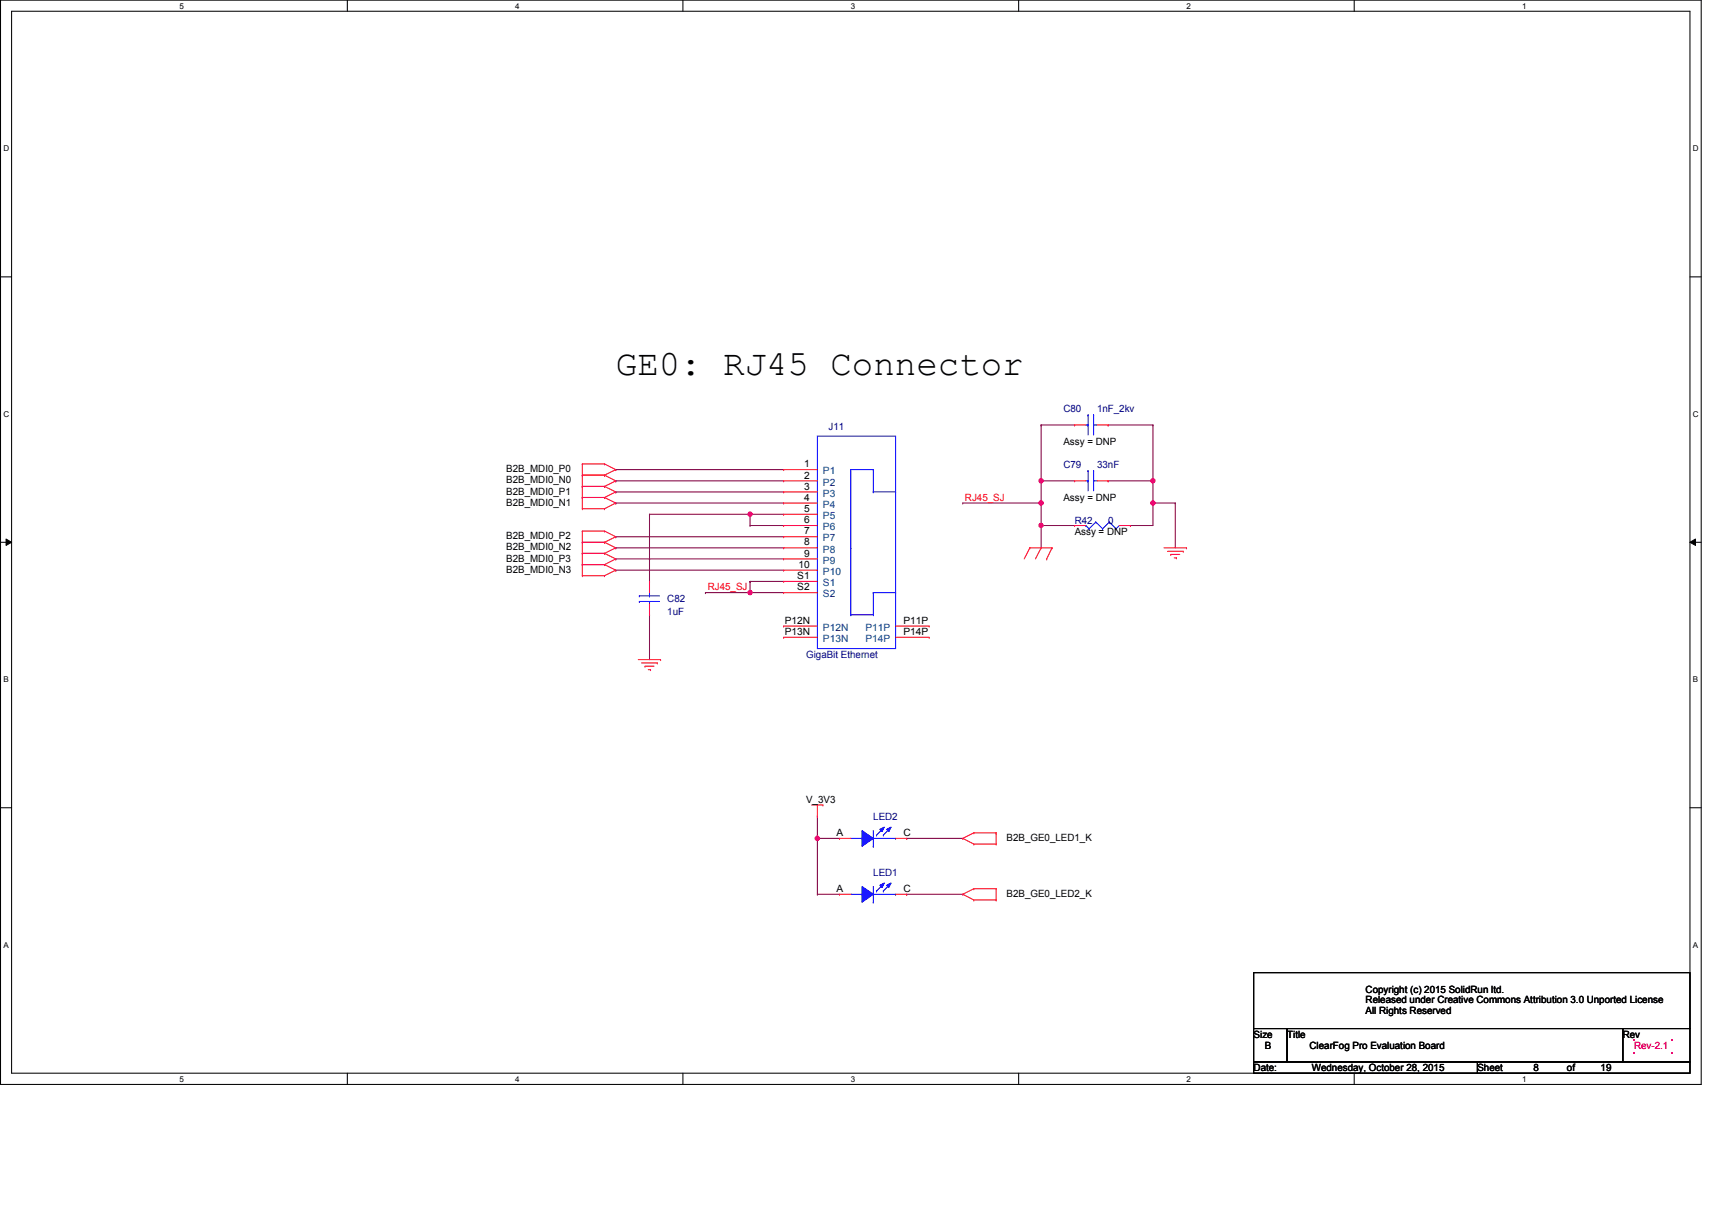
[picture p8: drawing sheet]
<svg xmlns="http://www.w3.org/2000/svg" width="420mm" height="297mm" viewBox="0 0 420 297" stroke-linecap="round" stroke-linejoin="round" font-family="sans-serif">
<path d="M.1 0h416v265.3h-416zM2.8 2.8h410.6v259.8h-410.6z" fill="none" stroke="#000" stroke-width=".25"/>
<g fill="#fff">
<path d="M43.9 .3h1.1v2.2h-1.1z"/>
<path d="M43.9 262.8h1.1v2.2h-1.1z"/>
</g>
<path d="M85 0v2.8M85 262.6v2.7" fill="none" stroke="#000" stroke-width=".25"/>
<g fill="#fff">
<path d="M126 .3h1.1v2.2h-1.1z"/>
<path d="M126 262.8h1.1v2.2h-1.1z"/>
</g>
<path d="M167 0v2.8M167 262.6v2.7" fill="none" stroke="#000" stroke-width=".25"/>
<g fill="#fff">
<path d="M208.2 .3h1.1v2.2h-1.1z"/>
<path d="M208.2 262.8h1.1v2.2h-1.1z"/>
</g>
<path d="M249.2 0v2.8M249.2 262.6v2.7" fill="none" stroke="#000" stroke-width=".25"/>
<g fill="#fff">
<path d="M290.2 .3h1.1v2.2h-1.1z"/>
<path d="M290.2 262.8h1.1v2.2h-1.1z"/>
</g>
<path d="M331.3 0v2.8M331.3 262.6v2.7" fill="none" stroke="#000" stroke-width=".25"/>
<g fill="#fff">
<path d="M372.4 .3h1.1v2.2h-1.1z"/>
<path d="M372.4 262.8h1.1v2.2h-1.1z"/>
<path d="M.8 35.2h1.4v2.2h-1.4z"/>
<path d="M414.1 35.2h1.4v2.2h-1.4z"/>
<path d="M.8 100.2h1.4v2.2h-1.4z"/>
<path d="M414.1 100.2h1.4v2.2h-1.4z"/>
</g>
<path d="M.1 67.7h2.7M413.4 67.7h2.7" fill="none" stroke="#000" stroke-width=".25"/>
<g fill="#fff">
<path d="M.8 165.1h1.4v2.2h-1.4z"/>
<path d="M414.1 165.1h1.3v2.2h-1.3z"/>
</g>
<path d="M.1 132.7h2.7M413.4 132.7h2.7" fill="none" stroke="#000" stroke-width=".25"/>
<path d="M1.5 131.9l1.3 .8-1.3 .7zM413.4 132.7l1.3-.8v1.5z" fill="#000"/>
<path d="M1.5 131.9l1.3 .8-1.3 .7zM413.4 132.7l1.3-.8v1.5z" fill="none" stroke="#000" stroke-width=".24"/>
<g fill="#fff">
<path d="M.8 230.1h1.4v2.2h-1.4z"/>
<path d="M414.1 230.1h1.3v2.2h-1.3z"/>
</g>
<path d="M.1 197.6h2.7M413.4 197.6h2.7" fill="none" stroke="#000" stroke-width=".25"/>
<path d="M150.6 120.4h.1M150.6 139.5h.1M150.6 123.1h.1M150.6 120.4h41.1M150.6 139.5h41.1M150.6 123.1h41.1M183.5 128.6h.1M183.5 125.8h.1M183.5 128.6h8.2M183.5 125.8v2.8M183.5 125.8h8.2" fill="none" stroke="#800040" stroke-width=".25"/>
<circle cx="183.5" cy="125.8" r=".52" fill="#f0f"/>
<circle cx="183.5" cy="125.8" r=".52" fill="none" stroke="#f0f" stroke-width=".25"/>
<path d="M150.6 131.3h.1M150.6 134h.1M150.6 131.3h41.1M150.6 134h41.1M183.5 142.2h.1M183.5 145h.1M183.5 142.2h8.2M183.5 145h8.2M183.5 142.2v2.8" fill="none" stroke="#800040" stroke-width=".25"/>
<circle cx="183.5" cy="145" r=".52" fill="#f0f"/>
<circle cx="183.5" cy="145" r=".52" fill="none" stroke="#f0f" stroke-width=".25"/>
<g fill="none" stroke="#800040" stroke-width=".25">
<path d="M150.6 114.9h.1M150.6 117.6h.1M150.6 114.9h41.1M150.6 117.6h41.1M254.7 117.6h.1M254.7 117.6h8.1M150.6 136.7h.1M150.6 136.7h41.1M158.9 125.8h.1M158.9 125.8h24.6M158.9 125.8v16.4M254.7 128.6h.1"/>
<path d="M254.7 128.6v5.4M158.9 150.4h.1M158.9 150.4v11"/>
</g>
<circle cx="254.6" cy="117.6" r=".54" fill="#f0f"/>
<circle cx="254.6" cy="117.6" r=".54" fill="none" stroke="#f0f" stroke-width=".25"/>
<path d="M254.7 123.1h.1M254.7 128.6h.1M254.7 123.1v5.5M254.7 128.6h8.1" fill="none" stroke="#800040" stroke-width=".25"/>
<circle cx="254.7" cy="128.5" r=".53" fill="#f0f"/>
<circle cx="254.7" cy="128.5" r=".53" fill="none" stroke="#f0f" stroke-width=".25"/>
<path d="M271.1 117.6h.1M271.1 117.6h10.9M282 123.1h.1M282 123.1v5.5" fill="none" stroke="#800040" stroke-width=".25"/>
<circle cx="282" cy="123" r=".53" fill="#f0f"/>
<circle cx="282" cy="123" r=".53" fill="none" stroke="#f0f" stroke-width=".25"/>
<path d="M254.7 117.6h.1M254.7 117.6v5.5M276.5 128.6h.1M276.5 128.6h5.5" fill="none" stroke="#800040" stroke-width=".25"/>
<circle cx="254.6" cy="123" r=".54" fill="#f0f"/>
<circle cx="254.6" cy="123" r=".54" fill="none" stroke="#f0f" stroke-width=".25"/>
<g fill="none" stroke="#800040" stroke-width=".25">
<path d="M254.7 104h.1M254.7 104h8.1M254.7 104v13.6M271.1 104h.1M271.1 104h10.9M282 117.6h.1M282 104h.1M282 104v19.1M235.5 123.1h.1M235.5 123.1h19.2M282 123.1h.1M282 123.1h5.5"/>
<path d="M287.5 123.1h.1M287.5 123.1v10.9M172.6 145h.1M172.6 145h10.9"/>
</g>
<circle cx="282" cy="117.6" r=".53" fill="#f0f"/>
<circle cx="282" cy="117.6" r=".53" fill="none" stroke="#f0f" stroke-width=".25"/>
<path d="M199.9 199.7v19.1M199.9 205.1h.1M199.9 218.8h.1M199.9 205.1h5.5M199.9 218.8h5.5M221.8 205.1h.1M221.8 218.8h.1M221.8 205.1h13.7M221.8 218.8h13.7" fill="none" stroke="#800040" stroke-width=".25"/>
<circle cx="199.9" cy="205.1" r=".54" fill="#f0f"/>
<circle cx="199.9" cy="205.1" r=".54" fill="none" stroke="#f0f" stroke-width=".25"/>
<g fill="none" stroke="#f00" stroke-width=".25">
<path d="M142.5 116.2h.1M142.5 113.5h.1M142.5 119h.1M142.5 113.5h5.4M142.5 116.2h5.4M142.5 113.5v11M142.5 119h5.4M147.9 113.5h.1M147.9 116.2h.1M147.9 119h.1M147.9 113.5l2.7 1.4M147.9 116.2l2.7 1.4"/>
<path d="M147.9 119l2.7 1.4M150.6 114.9h.1M150.6 117.6h.1M150.6 114.9l-2.7 1.3M150.6 117.6l-2.7 1.4M142.5 124.5h.1M142.5 121.7h.1M142.5 135.4h.1M142.5 132.7h.1M142.5 129.9h.1M142.5 138.1h.1M142.5 129.9v10.9"/>
<path d="M142.5 121.7h5.4M142.5 124.5h5.4M142.5 132.7h5.4M142.5 135.4h5.4M142.5 129.9h5.4M142.5 138.1h5.4M147.9 121.7h.1M147.9 124.5h.1M147.9 132.7h.1M147.9 135.4h.1M147.9 129.9h.1M147.9 138.1h.1"/>
<path d="M147.9 121.7l2.7 1.4M147.9 132.7l2.7 1.3M147.9 129.9l2.7 1.4M147.9 138.1l2.7 1.4M147.9 135.4l2.7 1.3M150.6 123.1h.1M150.6 120.4h.1M150.6 134h.1M150.6 131.3h.1M150.6 139.5h.1M150.6 136.7h.1M150.6 123.1l-2.7 1.4"/>
<path d="M150.6 120.4l-2.7 1.3M150.6 134l-2.7 1.4M150.6 131.3l-2.7 1.4M150.6 139.5l-2.7 1.3M150.6 136.7l-2.7 1.4M251.9 134h.1M251.9 134h5.4M251.9 134l-1.4 2.7M254.7 134h.1M254.7 134l-1.4 2.7M256 136.7h.1M257.3 134h.1"/>
<path d="M257.3 134l-1.3 2.7M284.7 134h5.5M285.6 134.9h3.8M286.4 135.6h.1M286.4 135.6h2.2M287.2 136.5h.6M287.8 136.5h.1M289.4 134.9h.1M290.2 134h.1M142.5 140.8h.1M142.5 140.8h5.4M147.9 140.8h.1"/>
<path d="M156.1 161.4h5.5M156.9 162.2h3.9M157.8 163h.1M157.8 163h2.2M158.6 163.8h.5M159.1 163.8h.1M160.8 162.2h.1M161.6 161.4h.1M198.5 196.9h2.8M199.9 199.7h.1M199.9 196.9v2.8M201.3 196.9h.1"/>
<path d="M235.5 205.1h.1M235.5 218.8h.1M235.5 205.1l2.7 1.4M235.5 218.8l2.7 1.4M238.2 203.8h.1M238.2 206.5h.1M238.2 217.4h.1M238.2 203.8h5.5M238.2 203.8l-2.7 1.3M238.2 206.5h5.5M238.2 217.4h5.5M238.2 217.4l-2.7 1.4"/>
<path d="M243.7 206.5h.1M243.7 203.8h.1M243.7 217.4h.1M243.7 203.8v2.7M243.7 217.4v2.8M238.2 220.2h.1M238.2 220.2h5.5M243.7 220.2h.1"/>
</g>
<path d="M306.7 238h106.7v13.6h-106.7zM306.7 251.6h8.1v8.2h-8.1zM306.7 259.8h54.7v2.8h-54.7zM314.8 251.6h82.2v8.2h-82.2zM361.4 259.8h52v2.8h-52zM397 251.6h16.4v8.2h-16.4z" fill="none" stroke="#000" stroke-width=".25"/>
<g fill="#f0f">
<path d="M399.5 254.2h.4v.4h-.4z"/>
<path d="M408.9 254.2h.3v.4h-.3z"/>
<path d="M408.9 257.5h.3v.3h-.3z"/>
<path d="M399.5 257.5h.4v.3h-.4z"/>
</g>
<path d="M306.7 238h106.7v13.6h-106.7zM306.7 251.6h8.1v8.2h-8.1zM306.7 259.8h54.7v2.8h-54.7zM314.8 251.6h82.2v8.2h-82.2zM361.4 259.8h52v2.8h-52zM397 251.6h16.4v8.2h-16.4z" fill="none" stroke="#000" stroke-width=".25"/>
<g fill="#f0f">
<path d="M399.5 254.2h.4v.4h-.4z"/>
<path d="M408.9 254.2h.3v.4h-.3z"/>
<path d="M408.9 257.5h.3v.3h-.3z"/>
<path d="M399.5 257.5h.4v.3h-.4z"/>
</g>
<path d="M306.7 238h106.7v13.6h-106.7zM306.7 251.6h8.1v8.2h-8.1zM306.7 259.8h54.7v2.8h-54.7zM314.8 251.6h82.2v8.2h-82.2zM361.4 259.8h52v2.8h-52zM397 251.6h16.4v8.2h-16.4z" fill="none" stroke="#000" stroke-width=".25"/>
<g fill="#f0f">
<path d="M399.5 254.2h.4v.4h-.4z"/>
<path d="M408.9 254.2h.3v.4h-.3z"/>
<path d="M408.9 257.5h.3v.3h-.3z"/>
<path d="M399.5 257.5h.4v.3h-.4z"/>
</g>
<g fill="none" stroke="#00f" stroke-width=".25">
<path d="M199.9 106.7h19.2v52h-19.2zM213.6 114.9h.1M213.6 114.9h-5.5v35.5M213.6 114.9v5.5M265.6 104h.5M265.6 117.6h.5M266.1 104h.1M266.1 101.5h.1M266.1 117.6h.1M266.1 115.1h.1M266.1 101.5v4.9M266.1 115.1v5"/>
<path d="M267.5 101.5h.1M267.5 104h.1M267.5 115.1h.1M267.5 117.6h.1M267.5 104h.9M267.5 101.5v4.9M267.5 115.1v5M267.5 117.6h.9M208.1 134h.1M213.6 120.4h.1M213.6 120.4h5.5M219.1 120.4h.1"/>
<path d="M265.6 128.6h.1M265.6 128.6l.8 .8M266.4 129.4h.1M268.1 127.7h.1M268.1 127.7l1.6 1.7M268.1 127.7l-1.7 1.7M269.7 129.4h.1M271.4 127.7h.1M271.4 127.7l1.6 1.7M271.4 127.7l-1.7 1.7M273 129.4h.1M273.8 128.6l-.8 .8"/>
<path d="M156.4 145.8h.1M156.4 147.2h.1M156.4 145.8h4.9M156.4 147.2h4.9M158.9 147.2h.1M158.9 145.8h.1M158.9 145v.8M158.9 147.2v.5M208.1 150.4h.1M208.1 150.4h5.5M213.6 150.4h.1M213.6 145h.1"/>
<path d="M213.6 145v5.4M213.6 145h5.5M219.1 145h.1M208.1 218.8h2.8M210.9 218.8h.1M213.6 216.9v3.8M213.6 218.8h5.5M219.1 218.8h.1M213.6 220.7h.1"/>
</g>
<g fill="none" stroke="#f00" stroke-width=".25">
<path d="M191.7 114.9h.1M191.7 117.6h.1M191.7 114.9h8.2M191.7 117.6h8.2M262.8 104h.1M262.8 117.6h.1M262.8 104h2.8M262.8 117.6h2.8M268.4 104h2.7M268.4 117.6h2.7M271.1 104h.1M271.1 117.6h.1"/>
<path d="M191.7 120.4h.1M191.7 125.8h.1M191.7 128.6h.1M191.7 131.3h.1M191.7 134h.1M191.7 123.1h.1M191.7 136.7h.1M191.7 139.5h.1M191.7 120.4h8.2M191.7 125.8h8.2M191.7 128.6h8.2M191.7 131.3h8.2"/>
<path d="M191.7 134h8.2M191.7 123.1h8.2M191.7 136.7h8.2M191.7 139.5h8.2M262.8 128.6h.1M262.8 128.6h2.8M273.8 128.6h2.7M276.5 128.6h.1M158.9 150.4h.1M158.9 142.2h.1M158.9 142.2v2.8M158.9 147.7v2.7"/>
<path d="M191.7 142.2h.1M191.7 145h.1M191.7 153.2h.1M191.7 155.9h.1M191.7 142.2h8.2M191.7 145h8.2M191.7 153.2h8.2M191.7 155.9h8.2M219.1 153.2h8.2M219.1 155.9h8.2M227.3 153.2h.1M227.3 155.9h.1"/>
</g>
<path d="M210.9 216.9l2.7 1.9-2.7 1.9z" fill-rule="evenodd" fill="#00f"/>
<path d="M210.9 216.9l2.7 1.9-2.7 1.9z" fill="none" stroke="#00f" stroke-width=".25"/>
<path d="M216.9 216.6l1.1-.6-.6 1.1z" fill-rule="evenodd" fill="#00f"/>
<path d="M216.9 216.6l1.1-.6-.6 1.1z" fill="none" stroke="#00f" stroke-width=".25"/>
<path d="M215.2 216.6l1.1-.6-.5 1.1z" fill-rule="evenodd" fill="#00f"/>
<path d="M208.1 205.1h2.8M210.9 205.1h.1M213.6 207.1h.1M213.6 203.2v3.9M213.6 205.1h5.5M214.4 218h.1M215.2 216.6l1.1-.6-.5 1.1zM216.1 218h.1M216.1 216.3l-1.7 1.7M217.7 216.3l-1.6 1.7M219.1 205.1h.1" fill="none" stroke="#00f" stroke-width=".25"/>
<path d="M205.4 218.8h.1M205.4 218.8h2.7M219.1 218.8h2.7M221.8 218.8h.1" fill="none" stroke="#f00" stroke-width=".25"/>
<path d="M210.9 203.2l2.7 1.9-2.7 2z" fill-rule="evenodd" fill="#00f"/>
<path d="M210.9 203.2l2.7 1.9-2.7 2z" fill="none" stroke="#00f" stroke-width=".25"/>
<path d="M216.9 202.9l1.1-.5-.6 1.1z" fill-rule="evenodd" fill="#00f"/>
<path d="M216.9 202.9l1.1-.5-.6 1.1z" fill="none" stroke="#00f" stroke-width=".25"/>
<path d="M215.2 202.9l1.1-.5-.5 1.1z" fill-rule="evenodd" fill="#00f"/>
<path d="M214.4 204.3h.1M215.2 202.9l1.1-.5-.5 1.1zM216.1 204.3h.1M216.1 202.6l-1.7 1.7M217.7 202.6l-1.6 1.7" fill="none" stroke="#00f" stroke-width=".25"/>
<path d="M205.4 205.1h.1M205.4 205.1h2.7M219.1 205.1h2.7M221.8 205.1h.1" fill="none" stroke="#f00" stroke-width=".25"/>
<circle cx="183.5" cy="125.8" r=".52" fill="#f0f"/>
<circle cx="183.5" cy="125.8" r=".52" fill="none" stroke="#f0f" stroke-width=".25"/>
<circle cx="183.5" cy="145" r=".52" fill="#f0f"/>
<circle cx="183.5" cy="145" r=".52" fill="none" stroke="#f0f" stroke-width=".25"/>
<circle cx="254.6" cy="117.6" r=".54" fill="#f0f"/>
<circle cx="254.6" cy="117.6" r=".54" fill="none" stroke="#f0f" stroke-width=".25"/>
<circle cx="254.7" cy="128.5" r=".53" fill="#f0f"/>
<circle cx="254.7" cy="128.5" r=".53" fill="none" stroke="#f0f" stroke-width=".25"/>
<circle cx="282" cy="123" r=".53" fill="#f0f"/>
<circle cx="282" cy="123" r=".53" fill="none" stroke="#f0f" stroke-width=".25"/>
<circle cx="254.6" cy="123" r=".54" fill="#f0f"/>
<circle cx="254.6" cy="123" r=".54" fill="none" stroke="#f0f" stroke-width=".25"/>
<circle cx="282" cy="117.6" r=".53" fill="#f0f"/>
<circle cx="282" cy="117.6" r=".53" fill="none" stroke="#f0f" stroke-width=".25"/>
<circle cx="199.9" cy="205.1" r=".54" fill="#f0f"/>
<circle cx="199.9" cy="205.1" r=".54" fill="none" stroke="#f0f" stroke-width=".25"/>
<text font-size="8.7" x="150.7" y="91.8">GE0: RJ45 Connector</text>
<g font-size="2.4" fill="#000080">
<text x="260.1" y="100.8">C80</text>
<text x="268.3" y="100.8">1nF_2kv</text>
<text x="202.6" y="105.1">J11</text>
<text x="260.1" y="114.4">C79</text>
<text x="268.3" y="114.4">33nF</text>
<text x="262.9" y="128.1">R42</text>
<text x="271.1" y="128.1">0</text>
<text x="163.2" y="147.2">C82</text>
<text x="163.2" y="150.5">1uF</text>
<text x="197.2" y="160.9">GigaBit Ethernet</text>
<text x="213.6" y="200.5">LED2</text>
<text x="213.6" y="214.2">LED1</text>
</g>
<g font-size="2.4">
<text x="260.1" y="108.9">Assy = DNP</text>
<text x="123.8" y="115.5">B2B_MDI0_P0</text>
<text x="123.8" y="118.2">B2B_MDI0_N0</text>
<text x="196.7" y="114.3">1</text>
<text x="196.7" y="119.8">3</text>
<text x="196.7" y="117.1">2</text>
<text x="123.8" y="123.7">B2B_MDI0_N1</text>
<text x="123.8" y="121">B2B_MDI0_P1</text>
<text x="196.7" y="125.3">5</text>
<text x="196.7" y="122.5">4</text>
<text x="260.1" y="122.6">Assy = DNP</text>
<text x="123.8" y="131.9">B2B_MDI0_P2</text>
<text x="196.7" y="128">6</text>
<text x="196.7" y="130.7">7</text>
<text x="262.9" y="130.8">Assy = DNP</text>
<text x="123.8" y="134.7">B2B_MDI0_N2</text>
<text x="123.8" y="137.4">B2B_MDI0_P3</text>
<text x="196.7" y="133.4">8</text>
<text x="196.7" y="136.2">9</text>
<text x="123.8" y="140.1">B2B_MDI0_N3</text>
<text x="195" y="141.7">S1</text>
<text x="195.3" y="138.9">10</text>
<text x="195" y="144.4">S2</text>
<text x="191.9" y="152.6">P12N</text>
<text x="191.9" y="155.4">P13N</text>
<text x="221" y="152.6">P11P</text>
<text x="221" y="155.4">P14P</text>
<text x="197.2" y="196.5">V_3V3</text>
<text x="204.6" y="204.6">A</text>
<text x="221" y="204.6">C</text>
<text x="246.2" y="205.7">B2B_GE0_LED1_K</text>
<text x="204.6" y="218.2">A</text>
<text x="221" y="218.2">C</text>
<text x="246.2" y="219.4">B2B_GE0_LED2_K</text>
<text x="334.1" y="243">Copyright (c) 2015 SolidRun ltd.</text>
<text x="334.1" y="245.5">Released under Creative Commons Attribution 3.0 Unported License</text>
<text x="334.1" y="248">All Rights Reserved</text>
<text x="306.7" y="253.9">Size</text>
<text x="309.4" y="256.6">B</text>
<text x="314.9" y="253.9">Title</text>
<text x="320.3" y="256.6">ClearFog Pro Evaluation Board</text>
<text x="397" y="253.9">Rev</text>
<text x="306.7" y="262.1">Date:</text>
<text x="320.9" y="262.1">Wednesday, October 28, 2015</text>
<text x="361.4" y="262.1">Sheet</text>
<text x="375.1" y="262.1">8</text>
<text x="383.3" y="262.1">of</text>
<text x="391.5" y="262.1">19</text>
</g>
<g font-size="2.4" fill="#004080">
<text x="201.3" y="116.1">P1</text>
<text x="201.3" y="118.8">P2</text>
<text x="201.3" y="121.5">P3</text>
<text x="201.3" y="124.2">P4</text>
<text x="201.3" y="127">P5</text>
<text x="201.3" y="129.8">P6</text>
<text x="201.3" y="132.5">P7</text>
<text x="201.3" y="135.2">P8</text>
<text x="201.3" y="137.9">P9</text>
<text x="201.3" y="143.4">S1</text>
<text x="201.3" y="140.7">P10</text>
<text x="201.3" y="146.1">S2</text>
<text x="201.3" y="154.3">P12N</text>
<text x="211.7" y="154.3">P11P</text>
<text x="201.3" y="157.1">P13N</text>
<text x="211.7" y="157.1">P14P</text>
</g>
<g font-size="2.4" fill="#f00">
<text x="236.1" y="122.6">RJ45_SJ</text>
<text x="173.1" y="144.4">RJ45_SJ</text>
</g>
<text font-size="2.4" fill="#f0f" x="399.7" y="256.6">Rev-2.1</text>
<g font-size="2">
<text x="43.9" y="2.1">5</text>
<text x="126" y="2.1">4</text>
<text x="208.2" y="2.1">3</text>
<text x="290.2" y="2.1">2</text>
<text x="372.4" y="2.1">1</text>
<text x=".8" y="37">D</text>
<text x="414.1" y="37">D</text>
<text x=".8" y="102">C</text>
<text x="414.1" y="102">C</text>
<text x=".8" y="166.9">B</text>
<text x="414.1" y="166.9">B</text>
<text x=".8" y="231.9">A</text>
<text x="414.1" y="231.9">A</text>
<text x="43.9" y="264.6">5</text>
<text x="126" y="264.6">4</text>
<text x="208.2" y="264.6">3</text>
<text x="290.2" y="264.6">2</text>
<text x="372.4" y="264.6">1</text>
</g>
</svg>
